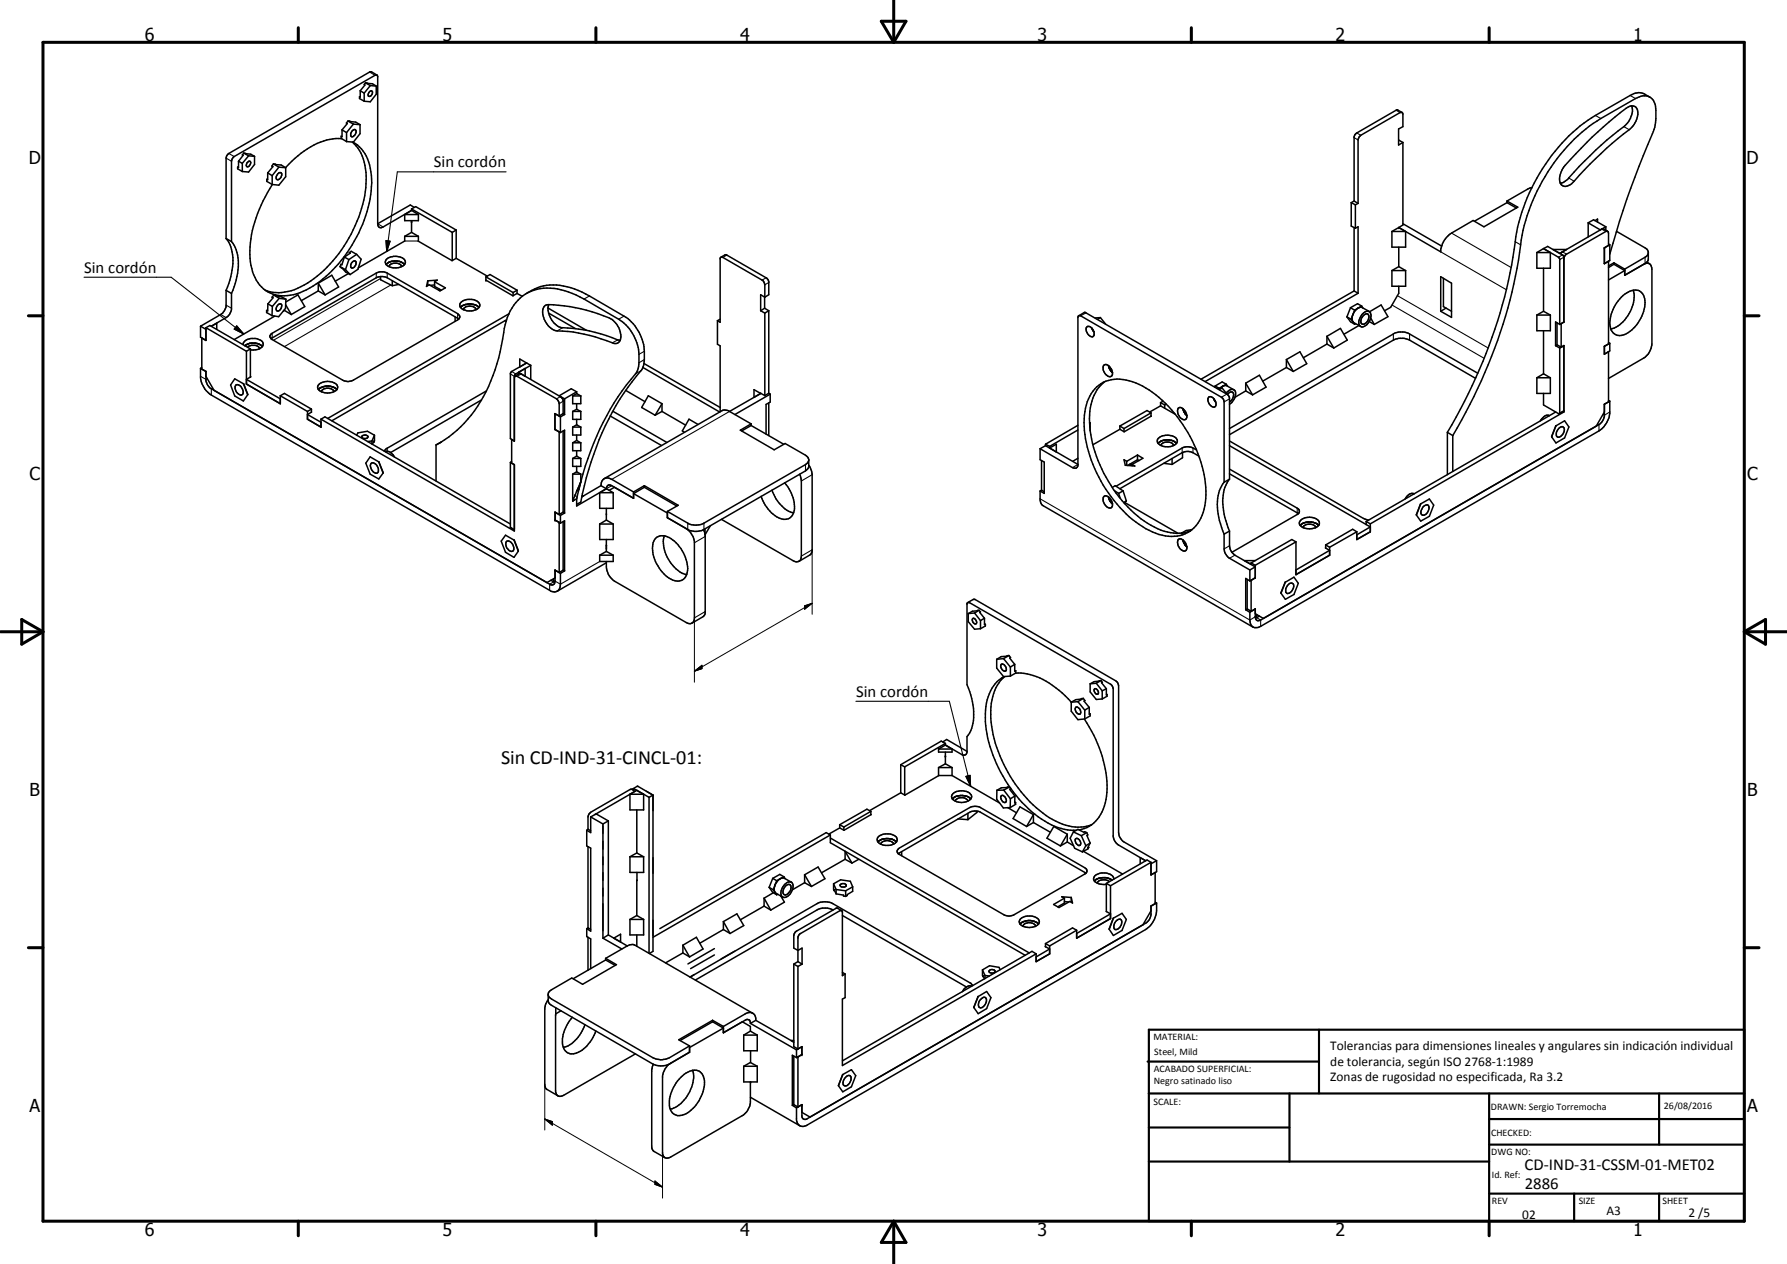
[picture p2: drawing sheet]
<svg xmlns="http://www.w3.org/2000/svg" width="420mm" height="297mm" viewBox="0 0 420 297" stroke-linecap="round" stroke-linejoin="round" font-family="sans-serif">
<g fill="none" stroke="#000" stroke-width=".35">
<path d="M85.9 19.5l-.3 .4 .2 .1-1.1 1.3M85.9 19.5l1.7 .2 .9 .5M85.9 19.5l1.2 .6M88.6 17.7l-1.2-.8h-.5l-33.2 19.3-.4 .4-.1 .6v18.8M56.1 37.9v1.5l-.2-.2v.5l1.1 .6M56.1 37.9l.9 .5M57 38.4v1.9M57.3 36l-.3 .4 .2 .1-1.1 1.4M57.3 36l1.7 .2 .8 .5M57.3 36l1.2 .6M58.1 38.3l.4-.4h.2a.79 .79 0 0 1 .1 .8 .79 .79 0 0 1-.8 .4zM58.5 36.6l1.3 .1"/>
<path d="M58.5 36.6l-1.5 1.8M59.8 36.7v2l-1.3 1.7-1.5-.1M64.3 38.5l-.4 .5 .3 .2-1.3 1.4M64.3 38.5l1.8 .3 1.1 .6M64.3 38.5l1.3 .8M65.6 39.3l1.6 .1M65.6 39.3l-1.6 2M67.2 39.4v2.1l-1.6 2-1.6-.2M80.3 32.6a15.3 15.3 0 0 0-11 4.7l-2.2 2.1M80.4 30.5v1.6l-.2-.1v.5l1.3 .8M80.4 30.5l1.1 .7M81.5 31.2v2.1"/>
<path d="M81.8 28.4l-.4 .5 .2 .1-1.2 1.5M81.8 28.4l1.8 .3 1.1 .6M81.8 28.4l1.3 .8M82.8 30.8l.5-.4 .3 .1a1.11 1.11 0 0 1-.9 1.6l-.2-.2v-.5zM82.8 33.4a10.4 10.4 0 0 1 3.3 8 30.6 30.6 0 0 1-7.1 19.1 22.5 22.5 0 0 1-11.3 8 8.7 8.7 0 0 1-5.4-.3M83 33.4a9.1 9.1 0 0 1 4.3 7.8 30.5 30.5 0 0 1-7.7 20.8 20.5 20.5 0 0 1-11.4 7.4 7.5 7.5 0 0 1-9-6.3 23 23 0 0 1 2.2-14.9l2.6-4.9M83.1 29.2l1.6 .1M83.1 29.2l-1.6 2M84.7 29.3v2.1l-1.6 2-1.6-.1M84.7 21.3v1.5l-.2-.1v.5l1.1 .6M84.7 21.3l.9 .6M85.6 21.9v1.9"/>
<path d="M86.9 21.6l.5-.2a.71 .71 0 0 1 0 .9 .71 .71 0 0 1-.8 .2zM87.1 20.1l1.4 .1M87.1 20.1l-1.5 1.8M88.5 20.2v1.9l-1.4 1.8-1.5-.1M328.8 32.9l1 .6M329.6 26.4l-1-.6-.4 .1-9.6 5.7-.2 .6v15M329.8 33.5l-1 .6v-3.8l1-.5v-3l-.2-.4-.4 .1-9.3 5.3-.3 .4-.3 .7v14.9M329.8 33.5v19.4l-.9 .6M373.1 33.5a60.7 60.7 0 0 1 10.2-8.6 1.39 1.39 0 0 1 1.8 1.6 5.3 5.3 0 0 1-2 4 97.7 97.7 0 0 0-13.6 12.7 1.81 1.81 0 0 1-2.4 .2 4 4 0 0 1 .9-4.5zM383.6 24.9a4.4 4.4 0 0 1-1.2 4.3 87.4 87.4 0 0 0-13.8 13 2.65 2.65 0 0 1-1.8 .9M387.9 22.9a3.5 3.5 0 0 0-4.6-.5l-8.2 4.7a42.1 42.1 0 0 0-17.3 22.8l-1 3.5a144.3 144.3 0 0 1-3.6 18.3 125 125 0 0 1-12.9 29.9M53.2 56a9.7 9.7 0 0 1 1.2 8.3l-1.2 3.9"/>
<path d="M53.2 56l1.2 .8M54.4 56.8a9.4 9.4 0 0 1 1.3 8.2l-.4 1.6-.9 2.4M62.9 40.6v1.6l-.2-.1v.5l1.3 .7M62.9 40.6l1.1 .7M64 41.3v2M65.3 40.9l.6-.3a.93 .93 0 0 1-.3 1.5 .51 .51 0 0 1-.7-.1 .51 .51 0 0 1 .2-.7zM83.9 59.8l-1.3-.7-.5 .3 .3 .1-1.4 .9M83.9 59.8l1 1.1-.8 2.4-1.8 1.2M83.9 59.8l-1.9 1.2M88.8 52.6v-34.7l-.3-.3-33.7 19.4-.4 .9v18.9M95.2 55.5v1.1l-11 6.3M95.2 50.4v1.5h3.2v-1.5"/>
<path d="M95.2 50.4h3.2M95.2 55.5h3.2M96.8 49.4l-7.1 4.1-.6-.1-.3-.8M96.8 49.1v.3M96.8 51.9v2.7M96.8 49.1l9.5 5.5M96.8 49.1l.9-.5 9.6 5.5M96.8 49.4l1.6 1M96.8 49.4l-1.6 1M96.8 54.6l1.6 .9M96.8 54.6l-1.6 .9M97.4 48.7l-.9-.5-7.7 4.4"/>
<path d="M98.3 56.6l8 4.7 1-.6M98.4 55.5v1.2M106.3 54.6v6.6M107.3 54.1v6.6M107.3 54.1l-1 .5M317.7 47.6v5.5l1 .5M317.7 47.6l1 .5M318.4 53.5v14.9M318.4 47.2l-.7 .4M318.4 47.2l.9 .6M318.7 53.6l.6-.3v15.6M318.7 48.1v5.5"/>
<path d="M319.3 47.8l-.6 .3M327.3 54.4h3.2v3.7h-3.2zM328.9 58.1v4.6M328.9 53.5l-1.6 .9M329.8 52.6l9.2 5.2M354.3 47.2l2.6 1.5-8 4.6-2.5-1.5-5.1 3a5.5 5.5 0 0 0-2.6 4.4l-9.8-5.7M354.3 47.2v.4M354.3 47.6l-7.6 4.4M354.3 47.6l2.3 1.3M360.2 44.1l-.9 .3-5 2.8M361.3 59.4h3.2v3.6h-3.2zM362.9 58.4l1-.5 3.5 2 .3 .4v15.4"/>
<path d="M362.9 58.4l3.5 2.1 .3 .4v15.3M362.9 58.4l-1.6 1M367.4 59.2l-.5 .4M373.4 52.4l2.8 1.6 1.4-.7M373.4 52.4l1.3-.8 2.9 1.7M373.4 52.4v3.3M375 51.9l.6-.4v.7M377.6 53.3v.8M377.9 54.4l.3 .4v2.9l-1 .6M377.9 54.4h-.3l-9.3 5.3-.3 .2-.3 .8M378 54.4l-1.3-.6-10 5.8-1.5-1h3.1M378.2 57.3l.3 .2"/>
<path d="M378.5 57.5v3.7l-1.3 .8v-3.7M378.5 57.5l-1.3 .8M378.5 59.7a234 234 0 0 1 10.6-29.8l.2-2v-2a2.91 2.91 0 0 0-1.4-3.1 2.91 2.91 0 0 0-3.4 .4l-8.1 4.7a42.9 42.9 0 0 0-18.7 28.5 116.9 116.9 0 0 1-16.1 46M380.1 54.4l7.2 4.2 .3 .6v1.8l-.2 .4-.6 .5M387.6 59.5l-.6 .8-5 2.9M47.1 76.7v2.5l1.3 .8M47.1 76.7l1.3 .7M47.4 79.5v7.2M47.5 79.4l-.1 .1M48.4 77v3l-1-.5M48.4 77l9.5 5.5M48.4 77l.9-.5 9.6 5.5"/>
<path d="M53.2 68.2l1.2 .8M53.2 68.2v3.8a2.86 2.86 0 0 1-1.3 1.9l-4.8 2.8M54.4 69v3.7a2.64 2.64 0 0 1-1.2 1.9l-3.5 2.1 1.3-.8v1.5M63 71.4l-.1 1.7-.2-.2v.5l1.3 .8M63 71.4l1 .6M63.8 78.4l24.7-14.2a2.61 2.61 0 0 1 2.5 0l16.6 9.5 .4 .5 .1 .3-.5 .7-24.5 14.1a2.51 2.51 0 0 1-2.6 0l-16.5-9.5-.6-.7zM64 72v2.2M64.4 69.3l1.8 .4 1 .6M64.4 69.3l-.4 .5 .2 .2-1.2 1.4M64.4 69.3l1.2 .8M64.6 74.3l-9.5 5.5M65.3 71.7a.48 .48 0 0 1 .5-.3 .48 .48 0 0 1 .4 .5 .95 .95 0 0 1-1.1 1.1l-.2-.5z"/>
<path d="M65.6 70.1l1.6 .2M65.6 70.1l-1.6 1.9M66.9 72.9l-.3 .3M66.9 72.8v.1M66.9 72.9l1.6 1M67.2 71.6l1.3 2.3M67.2 71l2.9-1.7 1.6 2.8-3.2 1.8M67.2 70.3l-.1 2.2-1.6 1.9-1.5-.2M74.8 68.4l-3.9 2.3M74.8 66.5l3.2-1.8 1.6 2.7-3.2 1.9M74.8 66.5l1.6 2.8M74.8 66.5v1.9"/>
<path d="M74.8 68.4l1.6 .9M80 62.7l1.3 1.2 1 .6M80 62.7l1.2 .7M81 60.4l-.6 1.8-.2-.1-.2 .6M81 60.4l1 .6M81.2 63.4l1.1 1.1M81.9 64.3l-3.1 1.8M82 61l-.8 2.4M82.8 61.7l.6-.4a.92 .92 0 0 1-.2 1.6h-.6a.9 .9 0 0 1 .2-1.2zM89.5 65v.7l2.7 1.4M90.8 62.1a3.3 3.3 0 0 1 4.3 0M90.8 61a3.2 3.2 0 0 1 4.4 .2 1.23 1.23 0 0 1-1.2 1.6 2.83 2.83 0 0 1-3.4-1z"/>
<path d="M91.5 62.7a1.74 1.74 0 0 1 2.9 0M92.2 66v1.1M93.8 66.8l-1.6 .3M100.6 66l-.3 1.3 .6-.4 2.6 1.5 1.2-.8-2.5-1.4M100.6 66l2.2-.2-.6 .4M100.6 66v1.1M102.2 66.2v1.1l1.6 .9M102.2 67l-1.1 .1M103.3 67.9l-.1 .3M107 74.5v1M107.3 60.7l7.3 4.2M107.9 75l-16.9-9.7a2.91 2.91 0 0 0-2.5 0l-24.8 14.3"/>
<path d="M108.3 72.3a3.2 3.2 0 0 1 4.3 0M108.4 71.1a3.1 3.1 0 0 1 4.4 .4 1.77 1.77 0 0 1-2 1.6 2.53 2.53 0 0 1-2.7-1.2v-.4zM109 72.8a1.76 1.76 0 0 1 3 0M114.2 65.1v.8M114.2 65.1l1-.6 6.4 3.7M114.2 65.1l6.4 3.6M114.2 65.8l6.4 3.7M118.7 75.4l.3 .1M119.1 75.1l-41.1 23.8M119.7 73.7l-42.7 24.6M120.6 68.7v.8M121.6 68.2v.8"/>
<path d="M121.6 68.2l-1 .5M121.6 69l1.2 .6M121.6 69l-1 .5M123.8 69a11.6 11.6 0 0 1 11.3-1.1l3.5 1.7 8.1 4.7a10.3 10.3 0 0 1 4.8 8.2l-.1 2.9M128 72l.4-.3a35.5 35.5 0 0 1 15.1 3.2 4.6 4.6 0 0 1 2.2 5.3l-.6 .5h-.5a43.4 43.4 0 0 0-14.2-3.1 4.6 4.6 0 0 1-2.6-5.4zM128.9 72.4l9 5.2M129 73.6l6.3 3.6M129.1 71.6a4.5 4.5 0 0 0 3.2 5.4 41.6 41.6 0 0 1 13.5 3M168.7 75.4v5.5l.6 .4v15.5M169.3 75l-.6 .4M169.5 60.5l1.3-.6 9.5 5.5 .2 .3 .3 .5v3.1l-1 .5-1-.5v3.7M178.8 73l1 .6"/>
<path d="M179.8 72.4l1 .6M179.8 72.4l-1 .6M179.8 72.4v-5.5l-.3-.9-9.8-5.6-.4 .3v15l-.6-.3M179.8 73.6v19.4M180.8 73l-1 .6M180.8 73v19.4l-1 .6M253.6 74.2l1.4-.8h.2l33.5 19.4 .4 .7v19.1M255.4 77a.89 .89 0 0 1 1.4 .2 1.45 1.45 0 0 1 .2 1.9 1.68 1.68 0 0 1-1.6-2.1zM256.7 77.1l.5 .8M258.7 74.6l-.7 .5M258.7 74.6l-1.2 .1M258.7 74.6l1.2 1.5"/>
<path d="M312 79l3.2-1.8 1.6 2.7-3.2 1.9M312 79l1.6 2.8M312 79v1.9M316.7 74.5l.8 1.1 1 .6M316.7 74.5l1 .5M317.5 72.3l-.8 2.2M317.5 72.3l1 .6M317.7 75l.8 1.2M318.4 68.4l.9 .5M318.4 68.4l-36 20.7M318.5 72.9l-.8 2.1M318.7 76.1l-.2 .1"/>
<path d="M319.3 68.9l-35.9 20.8M319.3 72.4a2.76 2.76 0 0 0-1.1 3.3l1.7 1M319.3 72.4l.9-.2 1.7 1M319.3 72.4l-.8 .5M319.5 76.5l-3.5 2M320.2 71.9l-1-.5-1.7 .9M320.2 71.9l.3 .5M320.2 71.9l-.9 .5M320.4 73.7a1.05 1.05 0 0 1 .9-.5 1.05 1.05 0 0 1 1 .6 2.68 2.68 0 0 1-2.1 3 1.39 1.39 0 0 1-.4-2.2zM320.6 74.1l.6-.4 .4 .1a1.45 1.45 0 0 1-.6 2.2l-.5 .2a1.11 1.11 0 0 1 0-1.9zM321.9 75.6l1.2 .6M322 73.3l2.7-1.6 1.6 2.7-3.2 1.8"/>
<path d="M322.3 74.7l.8 1.5M327.3 63.6v3.7h3.2v-3.7M327.3 63.6h3.2M328.9 67.3v1.6l-1.9 3.3-1.5 .8M328.9 62.7l1.6 .9M328.9 62.7l-1.6 .9M338.7 65l2.6 1.5v8.1l-2.6-1.4zM339.4 65.4v6.7l1.9 1.1M340 72.4l-1.3 .8M361.3 74v3.7h3.2v-3.7M361.3 74h3.2M362.9 63v10.2"/>
<path d="M362.9 77.7v10.1M362.9 73.2l1.6 .8M362.9 73.2l-1.6 .8M366.1 75.9v5.1M366.7 76.2l-1-.6v5.6M367 76.1h.1M367.1 76.1v5.5M367.7 75.7h.1M367.7 75.7l-.6 .4M367.7 75.7l-1 .5M378.2 61.4v19.4M379.5 61.8l2.5 1.4"/>
<path d="M379.5 61.8v.3M379.5 61.8l-1.3 .7M379.5 62.1l-1.3 .8M379.5 62.1l2.5 1.5-3.8 2.2M381.2 69.8a4 4 0 0 1 4.3-1.4 3.6 3.6 0 0 1 1.1 4.2 8.1 8.1 0 0 1-5.4 6.2 2.47 2.47 0 0 1-2.7-2.9 9.4 9.4 0 0 1 2.7-6.1zM382 63.2v1.5M384 68.2a8 8 0 0 1-2.8 7.8l-1.2 .9-1.3 .4M386.7 62a1.15 1.15 0 0 1 1.3 .1 1.15 1.15 0 0 1 .4 1.1v17.7l-.2 1a4.1 4.1 0 0 1-1.8 2.3l-8.2 4.7M386.7 62l-4.7 2.7M386.8 61.9l-4.8 2.8M387.2 61.6l.6 .4M47.1 86.6v2.2a5.6 5.6 0 0 0 2.6 4l79.5 45.9a1.54 1.54 0 0 0 1.8 .2 1.54 1.54 0 0 0 .8-1.6v-2.6"/>
<path d="M47.1 86.6l1.3 .7v2.1a2.64 2.64 0 0 0 1.3 2l79.5 45.9a.78 .78 0 0 0 .9 .1 .78 .78 0 0 0 .4-.8M47.4 86.4l-.3 .2M48.4 88.4l1.9 3.3M55.4 90.5a1.17 1.17 0 0 1 1.6 .9 1.06 1.06 0 0 1 0 1.3 1.48 1.48 0 0 1-1.7-1.9zM57.2 81a1.67 1.67 0 0 1 1.8-1.5h1.1a1.69 1.69 0 0 1 1.8 1.5l-.2 .4-.7 .6M57.2 90.2l-2-1.2-1 1.5 1 2.5 2 1.2 1-1.4M57.2 90.2l1 2.6M57.6 81.2a3.3 3.3 0 0 1 4.1 .2M57.9 82.5v7.8l8 4.6v-1.9M58.2 81.6a2.04 2.04 0 0 1 2.8 .2v.2M58.9 82l.1 6.6-1.1 .6 8 4.5M58.9 82l-1 .5"/>
<path d="M61 82l-1 .2h-1.1M65.9 93l1-.5 6.3 3.6M65.9 93l6.4 3.7M72.3 96.7v1.8l3.2 1.9v-1.9M73.2 96.1v.8l-.9 .5 3.2 1.8M73.2 96.1l-.9 .6M74.9 91.6a3.2 3.2 0 0 1 4.3 0M75.1 90.2a3.4 3.4 0 0 1 4.2 .4 1.21 1.21 0 0 1-1.2 1.6 3.3 3.3 0 0 1-3.3-.8l-.1-.6zM75.5 98.5l.9-.5 43.6 25.1M75.5 98.5l45.4 26.3v-15.6l-.6-.4v-5.5M75.6 92.1a1.69 1.69 0 0 1 2.9 0M113.2 94l-21.3 12.3"/>
<path d="M114.4 91.9l-23.6 13.6-.5 .5M120.9 88.8l.2-.4 .3-.1 9.4 5.4 .4 .4 .3 .8v2.8M121.1 88.4l1-.6h.3l9.5 5.5 .5 .8v3.1l-.9 .5M121.9 87.5l1.6-.9v1.8zM121.9 87.5v.4M122.2 84.4l1.6 .9-1.6 .9zM123.8 85.3l-3.5 2-.3 .5v15.3l.9 .5M123.8 85.3l1 .6M124.8 85.9l-3.6 2-.3 .5v15.3l-.6-.4M124.8 85.9v3.3M131.5 97.7l-1-.5v3.7M131.8 98l-1.3-.8v3.7"/>
<path d="M131.8 98v3.6M132.4 97.2l.3 .2M132.7 93.7v3.7M132.7 97.4l-.9 .6M134.7 96.7h1.9M134.7 96.7v1.9h1.9v-1.9M134.7 93v1.9h1.9v-1.9M134.7 93h1.9M135.6 92.1l-1.3-.7-2.8 1.6 1.2 .7M135.6 92.1l-2.9 1.6M135.6 92.1v.4M135.6 94.9v1.3"/>
<path d="M135.6 98.6v1.2M135.6 96.2l1 .5M135.6 96.2l-.9 .5M135.6 99.8l1 .6M135.6 99.8l-.9 .6M135.6 92.5l1 .5M135.6 92.5l-.9 .5M143.5 97.7l12 7M144.1 96.6l12.7 7.4M147.1 91.7l4.6 2.7M151.2 86.4l18 10.4M151.4 85.4l17.9 10.4"/>
<path d="M151.4 85.4l-.3 1.1a65.7 65.7 0 0 0-14.2 29.5l-.3 2-1 .5M155.6 96.7l5.6 3.2M155.6 94.9l-1.6 2.7M155.6 96.7l-1.6 .9M155.6 94.9v1.8M155.6 94.9l-3.2-1.9-1.5 2.8 3.1 1.8M164.1 99.7l-2.1-1.2-1.6 2.8 .5 .3M171.5 96.7l-.5-.3h-1l-27.9 16.1M171.5 96.7l5.1 2.9M176.6 99.6l-2.5 1.5 7.9 4.6 2.6-1.5 5.2 3.1 .3 .6v2l-.7 .8-23.9 13.7a4.1 4.1 0 0 1-3.8 0l-4.8-2.7M176.6 99.6v.4M176.6 100l7.7 4.4"/>
<path d="M176.6 100l-2.2 1.3M177.3 91.6l1.5 .9-1.5 .9zM178.8 92.5l1 .5M178.9 92.5l-7.4 4.2M180.8 92.5l.3 .1M180.8 94.7v7.7M181.1 92.6l-8.3 4.8M181.1 92.6v1.9l-1 .5v7M253.4 99.9l-7.6 4.5M256.2 99.3l.1 .1M256.3 99.4v1.7M256.3 99.4l-.1 .1"/>
<path d="M257.8 90.9a8.5 8.5 0 0 1 9.3-.9 28.3 28.3 0 0 1 13.7 14.6 22.8 22.8 0 0 1 2.1 15.8 7.5 7.5 0 0 1-8.9 5.5 21.6 21.6 0 0 1-12.1-8.3 31.3 31.3 0 0 1-7-18.3 11.1 11.1 0 0 1 2.9-8.4zM259.5 85.9l.2-.2a1.91 1.91 0 0 1 1.9 2.3l-.2 .3a1.21 1.21 0 0 1-1.7-.8l-.3-.8zM259.7 89.7a10.4 10.4 0 0 0-3.6 8.7 32 32 0 0 0 10.6 22.2 17.2 17.2 0 0 0 10 4.7h1.4l1.8-.6M260.6 85.9l.3 .8 .7 .8M270.6 97v.8M270.6 97l-.9-.5-6.4 3.6M270.6 97l-6.3 3.7M270.6 97.7l-6.3 3.8-1-.6M272.9 94.6l.9 .6M272.9 94.6v.8M272.9 95.4l-2.6 1.4M272.9 95.4l3.4 2"/>
<path d="M273.5 94.3l-.6 .3M273.8 95.2v.7M274.2 95l-.4 .2M277 95.9l.2-.1a1.63 1.63 0 0 1 1.8 1.5v.8l-.1 .4a1.54 1.54 0 0 1-2-1.4l-.1-.5zM278.1 96l.3 .8 .6 .9M284.2 93.3a1.18 1.18 0 0 1 1.5 .9 .94 .94 0 0 1-.1 1.4 1.62 1.62 0 0 1-1.4-2.3zM285.4 93.7l.4 .8M285.7 90.7l-.1 .3M285.7 90.7l.9 .5M287.3 91.2l-.6 .4M287.3 91.2l-1.2 .1M287.3 91.2l1.3 1.5a.76 .76 0 0 1 .7-.6 .76 .76 0 0 1 .8 .6l-.3 1-.7 .7"/>
<path d="M287.5 90.8l.9-.2 1.7 1M287.5 90.8l-.5 .4M287.5 90.8l-.8 .4M288.3 90.3l-1-.6-1.6 1M288.3 92.4a1.36 1.36 0 0 1 2.1-.5 2.84 2.84 0 0 1-1.3 3.1M288.3 90.3l.3 .4M288.3 90.3l-.8 .5M292.9 90v1.9M292.9 91.9l-2.5 1.4M292.9 90l3.2-1.8 1.6 2.8-3.2 1.8M292.9 90l1.6 2.8M292.9 91.9l1.6 .9"/>
<path d="M302.5 86.4l-5.6 3.2M302.5 84.5l3.1-1.8 1.6 2.8-3.1 1.8M302.5 84.5l1.6 2.8M302.5 84.5v1.9M302.5 86.4l1.6 .9M312 80.9l-5.6 3.2M312 80.9l1.6 .9M346.9 88.9l-15.5-9a4.1 4.1 0 0 0-3.8 0l-38.5 22.3M347.5 87.7l-16.1-9.2a3.8 3.8 0 0 0-3.8 0l-38.5 22.2M361.3 88.8v3.7h3.2v-3.7M361.3 88.8h3.2M362.9 92.5v2.7l3.7 2"/>
<path d="M362.9 87.8l1.6 1M362.9 87.8l-1.6 1M364.3 97.7a1.57 1.57 0 0 0-2 .9l-.1 .3M365.7 81.2l1 .6M365.8 96.8l-44.6 25.8M366.1 81l1 .6M366.1 81l-.4 .2M366.7 81.8v15.3l-.1 .1M367.1 81.6l.6-.4v15.6M367.5 96.7l.2 .1M367.7 81.2l-1 .6M367.7 96.8l-45.5 26.3"/>
<path d="M367.7 96.6l-1.1 .6M377.2 81.4v1.8M377.2 96.8l-1.9 3.3M378.2 82.7h.1M378.2 80.5l.3 .2M378.2 94.1l.3 .2M378.2 82.7v11.7M378.2 82.7l-1 .5M378.5 94.3v2.9a5.9 5.9 0 0 1-2.5 4.1l-79.6 45.9a1.56 1.56 0 0 1-1.8 .1 1.56 1.56 0 0 1-.7-1.6v-1.8M378.5 94.3l-1.3 .7v2.8l-.4 1.2-.8 .8-79.6 45.9a.79 .79 0 0 1-.9 .1 .79 .79 0 0 1-.4-.9M378.5 80.7v1.8l-1.3 .7M378.5 80.7l-1.3 .7"/>
<path d="M83.9 102.3l.2-.6 2.3-.4 1.6 1M85.1 102.5a.78 .78 0 0 1 1.4 .3 .88 .88 0 0 1-1.5-.2zM87.3 108.9a1.45 1.45 0 0 1 1.7 1.8 .65 .65 0 0 1-.6 .5 .65 .65 0 0 1-.7-.3l-.6-1.2zM87.4 103.6v.8M87.4 103.6l-1 .2M87.8 103.8l.1 .1M87.9 103.9v-.2l-.3 .7M88 102.3l-.1 1.6M88 102.3l-.6 1.3M89.1 108.5l-2.1-1.1-1 1.4 1 2.6 2.1 1.2 1-1.4M89.1 108.5l1 2.7M90.7 106.1a1.83 1.83 0 0 1 2 1.3"/>
<path d="M90.7 106.1l-.1 .1M102.5 104.6a30 30 0 0 0 13.9-17.7l.9-2.8 .9-4.4a15.6 15.6 0 0 1 3.6-9.2 10.3 10.3 0 0 1 11-2.2l2.7 1 1.8 1 8.1 4.7a10.5 10.5 0 0 1 4.8 8.3v2l-.3 1.6a5.2 5.2 0 0 1-1.5 2.3 62.6 62.6 0 0 0-11.8 24M102.5 104.6v8.4M103.8 103.8l-1.3 .8M120 108.7l.9 .5M120 108.7v15.3l.9 .6M120.3 103.3h.1M120.3 108.5l-.3 .2M130.5 100.9h.1M130.5 100.9l1 .6M130.5 100.9l1.3 .7M131.5 101.5v19.4"/>
<path d="M131.8 101.6l.9-.5v19.5M132.4 101.3v19.1l-.9 .5M134.7 100.4v1.8h1.9v-1.8M134.7 104.1v1.8h1.9v-1.8M134.7 107.7v1.9h1.9v-1.9M134.7 111.4v6.3M134.7 104.1h1.9M134.7 111.4h1.9M134.7 117.7h.1M134.7 107.7h1.9M134.7 100.4h1.9M135.6 102.2v1.3"/>
<path d="M135.6 105.9v1.3M135.6 109.6v1.3M135.6 110.9l1 .5M135.6 103.5l1 .6M135.6 103.5l-.9 .6M135.6 110.9l-.9 .5M135.6 117.2l-.9 .5M135.6 107.2l1 .5M135.6 107.2l-.9 .5M135.6 117v.1M135.7 116.5l-.1 .7M136.1 115.1l-.4 1.7"/>
<path d="M136.5 113.3l-.4 1.8M136.6 111.4v1.8M136.6 113.2l-1.9 4.5M136.6 113.2l-.5 1.9M141 115.8v3.7h3.2v-3.7M141 115.8h3.2M141.3 114.1l1.3 .8M141.3 114.1l-4.5 2.7 .4-.3h-.3M141.3 114.1a1.56 1.56 0 0 1 .7-1.6 1.56 1.56 0 0 1 1.8 .1l5.2 3M142.6 114.9l-7 4v-1.7M142.6 114.9l.2-.7 .6-.2 5.6 3.1v-1.5M142.6 119.5v2.7"/>
<path d="M142.6 114.9l1.6 .9M142.6 114.9l-1.6 .9M144.5 114.5l-1.3 .7M151.5 114.1l-2.5 1.5M151.5 114.1v.4M151.5 114.1l8 4.6-2.6 1.5M151.5 114.5l7.6 4.4M151.5 114.5l-2.5 1.5 7.9 4.6M181.5 115.2a8.6 8.6 0 0 0 4.3 5.1l.8 .2M184.5 113.5a7.7 7.7 0 0 1 2 7.2 2.48 2.48 0 0 1-3.9 .8 8.9 8.9 0 0 1-3.6-4.9M188 111.4l.4 1.6v17.7a1.17 1.17 0 0 1-.6 1.2 1.17 1.17 0 0 1-1.3-.1l-16.9-9.8M190.1 108.2l-.1 .4-.6 .6-23.9 13.7a4.1 4.1 0 0 1-3.8 0l-4.8-2.7"/>
<path d="M190.1 109.3l.7 1.3 .2 .9v18l-.4 .8-2.7 1.6M244.5 105.5l7.7 4.4a.76 .76 0 0 0 .8 .1 .76 .76 0 0 0 .4-.6v-34.8l.2-.4h.3l33.6 19.4 .3 .7v19M244.5 105.5v2.5l1 .6v7.4l-1-.6M244.5 115.4v2.1l.2 .6 .4 .6 49.5 28.7M244.9 115.2l-.4 .2M244.9 108.2v7M244.9 115.2l.6 .4M245.8 104.7l7.6 4.4M245.8 104.7l-1.3 .8M245.8 104.4v.3M245.8 104.4l1 .5M246.8 104.9v.4"/>
<path d="M246.8 105.3l1.6-.9v1.8zM253.4 101l-6.6 3.9M253.4 107.7l-1.2 .7M259.7 116.6a1.91 1.91 0 0 1 1.9 2.3 .92 .92 0 0 1-1 .5 .92 .92 0 0 1-.8-.7 1.62 1.62 0 0 1-.1-2.1zM260.6 116.8l.4 1 .6 .6M261.5 114.6l.7-.5 1.9 1.3M262 115.3l1 .7M263 116l.4 1.1M263.3 100.1l1 .6M263.3 100.1v.8M263.3 100.9l-6.3 3.6M264.1 115.4l.7 2.3"/>
<path d="M264.1 115.4l-1.1 .6M264.3 100.7v.7M264.5 118.1l12.5 7.2M264.8 117.7l-.6 .4M264.8 117.7l-.4 .5M264.9 108.4v.9M264.9 108.4l-.6-.4 .3 1.3 2.2 .2-.6-.4M265.5 109.1l.4 .2M265.7 109.1l.2 .2M266.2 109.1v.4M266.2 109.1l-.3 .2M267.5 106.9l1.2 .8-2.5 1.4"/>
<path d="M267.5 106.9v1.1M267.5 108l.3 .2M267.5 106.9l-2.6 1.5M267.5 108l-2.4 1.4M272.3 104.2a3.3 3.3 0 0 1 4.3 0M272.4 103a3.3 3.3 0 0 1 4.2 0 1.33 1.33 0 0 1-.1 1.4 1.33 1.33 0 0 1-1.3 .5 2.79 2.79 0 0 1-3.1-1.1v-.4zM273 104.7a1.78 1.78 0 0 1 3 0M273.6 108.9l2 .2M275.6 107.7v1.4M278 106.3v1.3l-2.4 1.5M281.3 105.7a3.1 3.1 0 0 0-3.4-.4l-15.5 9M281.9 107.2l-1.4-.8a2.85 2.85 0 0 0-2.6 0l-14.6 8.5"/>
<path d="M287.8 113.3a9.7 9.7 0 0 0-1.3 8.2l1.3 4M289.1 112.6a9.7 9.7 0 0 0-1.3 8.2l1.3 4M289.1 112.6l-1.3 .7M289.1 103.6l31.5 18.2 1.2 .4M289.1 104.7l33.1 19.1-3.2 1.9M289.1 110.2l15.9 9.2a.79 .79 0 0 1 .5 .8 .79 .79 0 0 1-.5 .7l-15.4 8.9M289.1 111.3l16.2 9.4M332.5 116.1a1.66 1.66 0 0 0-2.1 1.2M334 118.4l2.1-1.1 1 1.4-1 2.6-2.1 1.2-1-1.5M334 118.4l-1 2.6M334.5 119.2l.2-.2a.82 .82 0 0 1 1.1-.2 1.65 1.65 0 0 1-1.4 2.3 .82 .82 0 0 1-.2-1.2zM340.3 101.6v9.9"/>
<path d="M340.3 101.6l1.3 .8M341.6 102.4v8.4M365.8 100.1l2.1-1.2 1 1.4-1 2.6-2.1 1.2-1-1.4M365.8 100.1l-1 2.6M366.6 100.6l.7-.4 .3 .2a1.62 1.62 0 0 1-1.4 2.3l-.3-.4a1.82 1.82 0 0 1 .7-1.7zM119.1 127.3a1.16 1.16 0 0 1 1.5 .8 .99 .99 0 0 1-.1 1.4 1.66 1.66 0 0 1-1.4-2.2zM120.9 126.9l-2-1.1-1.1 1.4 1.1 2.6 2 1.2 1-1.5M120.9 126.9l1 2.6M129.5 136.4l.7 .3M130.2 136v.7M130.5 120.4v1.8l1.3 .7M130.5 134v2.6"/>
<path d="M130.5 120.4l1.3 .7M130.5 134l1.3 .7M130.5 120.4l1 .5M130.5 134l1 .5M130.5 135.8l-1.9 1.1M130.5 136.6l-.3 .1M131.5 122.8v11.7M131.8 122.9l.9-.5v11.8M131.8 121.1v1.8M132.4 120.4l.3 .2M132.4 134l.3 .2M132.4 122.6v11.4"/>
<path d="M132.4 134l-.9 .5M132.7 120.6l-.9 .5M132.7 134.2l-.9 .5M141 123.1v3.7h3.2v-3.7M141 123.1h3.2M141 130.5v1.5h3.2v-1.5M141 130.5h3.2M142.6 126.8v2.8M142.6 132.2l-11.6 6.7M142.6 122.2l1.6 .9M142.6 122.2l-1.6 .9M142.6 129.6l1.6 .9"/>
<path d="M142.6 129.6l-1.6 .9M154.1 126.5a2.78 2.78 0 0 1 4 .4 8.7 8.7 0 0 1 3.5 7.6 2.36 2.36 0 0 1-3.8 1.6 8.5 8.5 0 0 1-4.2-8.6zM156.2 125.9a8.4 8.4 0 0 0 4.9 9.1h.3M156.9 121.7l4.5 2.5a4.4 4.4 0 0 1 1.9 3v18.3a1.16 1.16 0 0 1-.7 1 1.16 1.16 0 0 1-1.2-.2l-16.9-9.7a4.6 4.6 0 0 1-1.9-4.6M156.9 120.2v1.5M165.4 124.5l.4 1.3v18.2l-.4 .8-2.7 1.6M167 123.5l-1.2 2.2v-1.5M277 126.8l.2-.1a1.63 1.63 0 0 1 1.8 1.5v.7l-.1 .4a1.54 1.54 0 0 1-2-1.3l-.1-.6zM278.1 126.9l.3 .8 .6 .8M280.3 124.5l-1.4 .2-1.1 .6 .7-.1M287.8 125.5v3.5a2.86 2.86 0 0 0 1.3 2.2l4.8 2.7M289.1 124.8l-1.3 .7"/>
<path d="M289.1 124.8v3.5a2.86 2.86 0 0 0 1.3 2.2l4.7 2.7-1.2 .7M293.2 136.1v7l1 .5M293.9 133.9v2.6M293.9 136.5l-1-.6v7.4M294.2 132.3l.9 .5M295.1 135.8h.1M295.1 132.8v3M295.1 135.8l-1.2 .7M295.1 131.7h-2.5l1.6 .9v-.3M295.1 135.8l-.9 .6v7.2M302.2 136.8l-1 2.6M302.2 136.8h.1"/>
<path d="M302.2 136.8l2-1.2 1.1 1.5-1.1 2.6-2 1.1-1-1.4M302.7 137.6l.4-.4a.71 .71 0 0 1 1 0 .71 .71 0 0 1 0 1 1.52 1.52 0 0 1-1.5 1.2 1.4 1.4 0 0 1 .1-1.8zM304.7 127.3v7.7l7.9-4.5v-1.9M304.7 127.3l-9.6 5.5M304.7 127.3l-1-.5-9.5 5.5M305.7 123.5a3.2 3.2 0 0 1 4.3 0M305.8 122.3a3 3 0 0 1 4.4 .4 1.64 1.64 0 0 1-1.9 1.5 2.55 2.55 0 0 1-2.8-1.1v-.4zM306.4 124a1.78 1.78 0 0 1 3 0M311.7 128.1l.9 .5M311.7 128.1v.7M311.7 128.8l.9 .5-7.9 4.6M319 125l-1-.6-6.3 3.7"/>
<path d="M319 125l-6.4 3.6M321.2 122.6l1 .5M321.2 122.6v.7M322.2 123.1v1.9l-3.2 1.8v-1.8M227.5 141.6l1.3-.7h.5l33.1 19.1 .4 .4 .2 .7v34.6a2.86 2.86 0 0 0 1.3 2.2l7.6 4.4M227.7 144.2v1.9l1.4 1.8 1.4-.2M228.7 145.4a.8 .8 0 0 1 .8 .3 .8 .8 0 0 1 .1 .9 .83 .83 0 0 1-.9-1.2zM229.1 144.1l1.4 1.7M229.1 144.1l-1.4 .1M230.2 143.4l-1.6 .2-.9 .6M230.2 143.4l.3 .4-.1 .1 1.1 1.4M230.2 143.4l-1.1 .7"/>
<path d="M230.5 145.8v1.9M231.5 145.3v1.5l.2-.1v.4l-1.2 .6M231.5 145.3l-1 .5M234.3 154.9v2.1l1.7 2 1.6-.1M235.4 156.1a1.04 1.04 0 0 1 1 .5 1.04 1.04 0 0 1 0 1.1 1.13 1.13 0 0 1-1-1.6zM236 154.8l1.6 2M236 154.8l-1.7 .1M236 159a9.7 9.7 0 0 0-4.3 8.8 30.9 30.9 0 0 0 9.4 21.5 17.8 17.8 0 0 0 10.6 5.8h1.4M236.3 159a10.3 10.3 0 0 0-3.4 8 31.4 31.4 0 0 0 8.6 20.7 18.7 18.7 0 0 0 11.3 6.7l2-.1 1.9-.5M237.2 154.1l-1.2 .7M237.2 154.1l-1.8 .2-1.1 .6M237.2 154.1l.4 .4-.2 .1 1.2 1.5"/>
<path d="M237.6 156.8v2.1M238.6 156.1v1.6l.2-.1v.6l-1.2 .7M238.6 156.1l-1 .7M238.7 158.2a14.6 14.6 0 0 1 10.3 4l2.9 2.8M258.9 159.9l-1.7 .3-.9 .5M258.9 159.9l.3 .5h-.2l1.1 1.4M258.9 159.9l-1.1 .7M292.9 143.3l1 .6M293.3 143.1l-.4 .2M294.2 143.6l.9-.5v1.8M295.1 143.1l-1.2 .8M295.1 144.2l1.9 1.1"/>
<path d="M295.1 144.9l.4 .3M295.5 144.4v.8M296.1 144.8l-.6 .4M211.8 179.7v6.6M211.8 179.7l.9 .5M220.7 176v.7h3.1v-.7M220.7 176h3.1M221.6 174.4l1-.6 4.8 2.8M222.3 174.7l-9.6 5.5M222.3 175.1l3.8 2.2a.77 .77 0 0 0 1.3-.5v-3.7a8.8 8.8 0 0 0 1.5-6.7l-.7-3.1-.8-2.4v-19l.3-.3 33.5 19.3 .5 .9v34.8a2.84 2.84 0 0 0 1.3 2l6.4 3.7-1.3-.8v1.5M222.3 174.7v.4M222.3 176.7v2.8"/>
<path d="M222.3 174.7l-1-.5-9.5 5.5M222.3 179.5l1.5 .9M222.3 179.5l-1.6 .9M222.3 175.1l1.5 .9M222.3 175.1l-1.6 .9M251.9 165v2.1l1.5 2 1.6-.1M252.9 166.2a.98 .98 0 0 1 1 .5 .98 .98 0 0 1-.1 1.2 1.15 1.15 0 0 1-.9-1.7zM253.4 164.9l1.6 2M253.4 164.9l-1.5 .1M254.7 164.1l-1.8 .3-1 .6M254.7 164.1l.4 .5-.2 .2 1.2 1.4M254.7 164.1l-1.3 .8"/>
<path d="M255 169a27.4 27.4 0 0 1 5 18.9 8 8 0 0 1-6.3 7.1M255 166.9v2.1M256.1 166.2v1.7l.2-.2v.5l-1.3 .8M256.1 166.2l-1.1 .7M256.3 160.7v1.9l1.5 1.8 1.4-.1M257.4 161.8a.86 .86 0 0 1 .7 1.4 .83 .83 0 0 1-.7-1.4zM257.8 160.6l1.4 1.7M257.8 160.6l-1.5 .1M259.2 162.3v2M260.1 161.8v1.5l.2-.1v.4l-1.1 .7M260.1 161.8l-.9 .5M138 195.1v3.7l.9 .5v19.5l-.9-.6"/>
<path d="M138.2 199v19.1l.7 .3M138.3 194.9l-.3 .2M138.9 192v3.7l-.9-.6M138.9 192l1.3-.7 2.8 1.6M138.9 192l2.9 1.6M141.8 193.6v26.9M143 192.9l-1.2 .7M143 192.9v26.8M148.1 186.6h3.2v3.7h-3.2zM148.9 185.3l1-.5 3.6 2.1M148.9 185.3l-.1 .3M148.9 185.3l3.7 2.1"/>
<path d="M149.3 186l-.8-.5h-.4l-9.2 5.4-.4 .4-.3 .7v2.9l.7 .3M149.7 190.3v10.1M151.3 186.6l-1.6-.9-9.8 5.7M152 185.9l1.5 1M152.6 187.4v36.6M153.5 186.9v36.7l-.8 .5M153.5 186.9l-.9 .5M195.2 196.2l-.9-.5-39.2 22.5M195.2 196.2v1.8l45.8 26.5M195.2 196.2l-41.7 24.1M195.2 196.9l46.8 27M197.4 193.8v.8"/>
<path d="M197.4 193.8l1 .6M197.4 194.6l-2.5 1.4M198.4 194.4v.7M204.8 190.7l-1-.5-6.4 3.6M204.8 190.7v.8l-6.4 3.6-1-.5M204.8 190.7l-6.4 3.7M206.4 197.9a3.3 3.3 0 0 1 4.4 0M206.5 196.7a3.2 3.2 0 0 1 4.4 .2 1.23 1.23 0 0 1-1.2 1.6 3.2 3.2 0 0 1-3.4-.8l-.1-.4zM207.1 198.4a1.78 1.78 0 0 1 3 0M211.2 199.5l16.8-9.7a2.85 2.85 0 0 1 2.5 0l24.5 14.1a.79 .79 0 0 1 .6 .8 .79 .79 0 0 1-.6 .7l-16.7 9.7-1.2 .2-.9-.2-25-14.4-.3-.5zM211.8 186.3l-7.3 4.2M212.7 180.2v6.7"/>
<path d="M220.7 180.4h3.1M220.7 180.4v1.8h3.1M220.8 182.2l-8 4.7-1-.6M223.8 182.2l11.2 6.5M223.8 180.4v1.8M223.9 187.7a3.3 3.3 0 0 1 4.3 0M224 186.6a3 3 0 0 1 4.4 .4 1.69 1.69 0 0 1-1.9 1.6 2.37 2.37 0 0 1-2.8-1.4zM224.6 188.3a1.74 1.74 0 0 1 3 0M225.2 192.4l2.4 .2M227.6 191.1v1.5M229.7 190.6v.3l-2.1 1.7M234.4 185.7l-.1 2.1 1.6 2.1 1.6-.1"/>
<path d="M235.4 187a.96 .96 0 0 1 1 .5 .96 .96 0 0 1-.1 1.1 1.15 1.15 0 0 1-.9-1.6zM236 185.7l1.6 2M236 185.7h-1.6M236.9 189.8l2.1 1.2M237.3 185l-1.9 .1-1 .6M237.3 185l.3 .4-.2 .1 1.2 1.6M237.3 185l-1.3 .7M237.6 187.7l-.1 2.1M238.6 187.1v1.6l.2-.1v.4l-1.3 .8M238.6 187.1l-1 .6M243 193.3l4 2.3M243 191.4l-1.6 2.8"/>
<path d="M243 193.3l-1.6 .9M243 191.4v1.9M243 191.4l-3.2-1.8-1.6 2.8 3.2 1.8M250.9 196l-3.1-1.8-1.6 2.8 3.1 1.8M250.9 197.9l1.5 .9M250.9 196l-1.6 2.8M250.9 197.9l-1.6 .9M250.9 196v1.9M252.4 195.5l1-.6 1.4 .7 .2-.1 .5 .2M252.4 195.5l-.8 1.5 1.1 2.3 1.8 .9M252.4 195.5l1.8 .9M252.9 197.1h.1a1.05 1.05 0 0 1 .9 1.5 1.07 1.07 0 0 1-1-1.5z"/>
<path d="M254.2 196.4l1.1 2.4M255.3 198.8l-.8 1.4M255.5 195.7l.3 .5-.2 .1 .7 1.8M255.5 195.7l-1.3 .7M256 199.1l-.2 .1M256 199.1l-.2 .4-1.3 .7M256.3 198.1l-.6 1.2 .3-.2M256.3 198.1l-1 .7M138 218.2v1.9l.9 .5v7M138.3 218.1l-.3 .1M143 219.7l-1.2 .8M143 219.7l4.5 2.6"/>
<path d="M148.1 201.3v3.7h3.2v-3.7M148.1 201.3h3.2M148.1 216.1v3.6h3.2v-3.6M148.1 216.1h3.2M149.7 206.9v8.2M149.7 219.7v2.7M149.7 200.4l1.6 .9M149.7 200.4l-1.6 .9M149.7 215.1l1.6 1M149.7 215.1l-1.6 1M149.8 206.8l-.1 .1M149.8 205l-.1 1.9"/>
<path d="M170.1 216.6v1.8M170.1 218.4l-5.6 3.3M170.1 216.6l3.2-1.8 1.6 2.7-3.2 1.9M170.1 216.6l1.6 2.8M170.1 218.4l1.6 1M179.7 212.9l-5.6 3.3M179.7 211.1l1.5 2.8M179.7 211.1v1.8M179.7 212.9l1.5 1M180.8 208.5l.9 1.2 .9 .6M180.8 208.5l1 .6M181.7 206.4l-.9 2.1"/>
<path d="M181.7 206.4l.9 .6M181.8 209.1l.4 .6M181.8 209.8l-2.1 1.3M182.2 208l-.2 .8 .2 .9M182.2 209.7l1.9 1.1M182.2 209.7l.4 .6M182.2 208l-.4 1.1M182.6 207l-.4 1M182.9 210.1l-.3 .2M183.6 210.6h.1M183.6 210.6l.8 1.4-3.2 1.9M184.3 206l-1-.5-1.6 .9"/>
<path d="M184.3 206l-1.7 1M184.3 206l.3 .5M184.5 207.8a1.05 1.05 0 0 1 1.4-.5 1.05 1.05 0 0 1 .5 1.4 2.41 2.41 0 0 1-2.3 2.2 1.55 1.55 0 0 1-.2-2.2zM184.7 208.2a.66 .66 0 0 1 .8-.4 .66 .66 0 0 1 .5 .7 2.03 2.03 0 0 1-1.4 1.8l-.3-.1a1.59 1.59 0 0 1 .4-2zM186 207.3l-1.5-.9a2.05 2.05 0 0 0-2.3 1.6M189.2 207.4l-2.9 1.7M189.2 205.6l3.2-1.8 1.6 2.7-3.2 1.8M189.2 205.6l1.6 2.7M189.2 205.6v1.8M189.2 207.4l1.6 .9M195.9 213.9l-1.4-.5h-1.1l-1 .3-28.9 16.6M196 207.7l.1 1.6"/>
<path d="M196 207.7l1.6-.9 2.3 .3 .6 1.3M196 207.7l.6 1.3M196.1 209.3v-.2l.5 1M196.2 209.2l-.1 .1M196.6 210.1l1.7 .3v.2l.5 .1M196.6 209v1.1M196.6 209l2.2 .3M197.5 207.9a.92 .92 0 0 1 1.5 .1l-.2 .4h-.8l-.4-.2zM197.9 214l-1.3-.6-9.6 5.6-.4 .8v3l1 .6 1-.6v3.8M198.1 215.1l29.1 16.8M198.7 201.9v-1.8l1.6 2.7M198.7 201.9l-5.5 3.2"/>
<path d="M198.7 201.9l1.6 .9M198.8 209.3v1.4M200.5 208.4v1.1l-1.3 .7v.2l-.4 .3M200.5 208.4l-1.7 .9M201.9 201.9l-1.6 .9M211.2 200.6l16.8-9.7a2.85 2.85 0 0 1 2.5 0l24.8 14.3M212 200.2v.9M239.8 217.2a3.2 3.2 0 0 1 4.4 0M239.9 216a3.2 3.2 0 0 1 4.4 .2 1.12 1.12 0 0 1-.9 1.5 3 3 0 0 1-3.7-.9zM240.5 217.7a1.73 1.73 0 0 1 3 0M250.3 211.1v1.1l-1.6 .9M250.3 211.9l1 .1"/>
<path d="M251.9 210.9l.3 1.3-.7-.4-2.5 1.5-1.3-.7 2.6-1.5M251.9 210.9l-2.3-.2 .7 .4M251.9 210.9v1.1M253.1 218.6l-.9-.5-6.4 3.6M253.1 218.6l-6.3 3.7M254.8 200.1l9.1 5.3M257.3 207.1l.7 .5M258 207.6l.6 .2h1.5M260.1 207.6v6.6l1 .6-8 4.6M260.1 207.6l1 .6M260.8 207.2a2.04 2.04 0 0 0-2.7 .2l-.1 .2M261.1 208.2v7.7l-8 4.6v-1.9"/>
<path d="M261.4 206.8a3.4 3.4 0 0 0-4.1 .3M261.8 215.8l2-1.2 1 1.5-1 2.6-2 1.1-1-1.4M261.8 215.8l-1 2.6M261.9 206.6l-.2-.6a3.2 3.2 0 0 0-3.5-.6 1.13 1.13 0 0 0-.9 1.7M262.5 216.3a.65 .65 0 0 1 .8-.3 .65 .65 0 0 1 .5 .7 1.67 1.67 0 0 1-1.6 1.7 1.41 1.41 0 0 1 .3-2.1zM270.6 202.6v3l1-.5M270.6 202.6l-.9-.5-9.6 5.5M270.6 214l-1.9 3.3-78.3 45.2-1.9-1.1M270.6 202.6l-9.5 5.6M271.6 205v.1M271.6 205.1v7.2l-1 .6v2.1l-.4 1.2-.6 .6-79.8 46.1a.77 .77 0 0 1-1.3-.5v-2.8M271.6 212l.3 .2"/>
<path d="M271.9 202.3v2.6l-1.3 .7M271.9 212.2v1.8a5.9 5.9 0 0 1-2.5 4.4l-79.6 46a1.54 1.54 0 0 1-1.6 .2 1.54 1.54 0 0 1-.9-1.4v-2.9M271.9 202.3l-1.3 .7M271.9 212.2l-1.3 .7M128.9 233.8l.3 .6 .5 .4 23.8 13.8a4.2 4.2 0 0 0 3.9 0l4.7-2.8M128.9 234.9l-.6 1-.2 1v18.2l.4 .8 2.7 1.6M130.7 238.3l-.1 18.3a1.15 1.15 0 0 0 .7 1 1.15 1.15 0 0 0 1.2-.2l16.9-9.8M130.7 236.8v1.5M131.9 237.5l-1.2 .8M134.6 239.1a7.8 7.8 0 0 0-2.1 7.2 2.33 2.33 0 0 0 3.5 1 8.3 8.3 0 0 0 4.1-5M138.2 220.3v7.7M141.8 220.5l4.4 2.5"/>
<path d="M142.4 225.2l2.5 1.5-7.9 4.6-2.6-1.5-4.7 2.8-.8 .7a3 3 0 0 0 .3 2.6l24.3 14.2a4.6 4.6 0 0 0 3.9 0M142.4 225.2v.4M142.4 225.6l2.2 1.3M142.4 225.6l-7.6 4.4M144.3 220.5l1.6-1v1.9zM147.5 222.3l-5.1 2.9M147.5 222.3l1.1-.3 .7 .1 27.7 16M160.6 223.9l-4.1 2.4M160.6 222.1l3.1-1.8 1.6 2.7-3.2 1.9M160.6 222.1l1.5 2.8M160.6 222.1v1.8M160.6 223.9l1.5 1"/>
<path d="M163.2 229l-.9 .6 29.8-17.2a4.1 4.1 0 0 1 3.8 0l32.3 18.7 .5 .5M167.5 239.8l2.6 1.4M167.5 239.8v.3M167.5 239.8l-7.9 4.5 2.5 1.5M168 224.4l-5.6 3.2M168 222.9l-6.3 3.6M172.8 223.5l-3.2 1.8M177.7 239.8l-1.3 .7M177.7 239.8a1.54 1.54 0 0 0-.7-1.7 1.54 1.54 0 0 0-1.8 .2l-5.1 2.9M177.7 239.8l8.9 5.1-.6-.4h.6M186.6 226.6l1 .5M186.6 226.6v19.4l1 .5"/>
<path d="M187.6 226l1 .6M187.6 226l-1 .6M187.6 226v-5.7l.3-.7 9.5-5.6h.5l.2 .2v15.1l.6-.4M187.6 227.1v19.4M188.6 226.6l-1 .5M198.1 228.5l.6 .4M228.4 231.8a1.72 1.72 0 0 0-2.1 1.2M230 234.2l-1 2.6M230 234.2l2-1.2 1 1.4-1 2.6-2 1.2-1-1.4M230.3 235.1l.8-.7h.5a1.5 1.5 0 0 1-.5 2.2l-.6 .3-.4-.3-.1-.5zM231 227.9l.1 1.6M231 227.9l.6 1.3"/>
<path d="M231.1 229.5v-.2l.4 .7M231.2 229.4l-.1 .1M231.6 229.2v.8M231.6 229.2l1 .2M232.5 228.2a.82 .82 0 0 1 1.5 .1 .83 .83 0 0 1-1.5-.1zM235.2 227.9l-.3-.6-2.2-.4-1.7 1M243.6 224.2l-1-.6-44.5 25.7M243.6 224.2l-45.5 26.2v-15.6l.6-.4v-5.5M245.8 221.7v.8M245.8 221.7l1 .6M245.8 222.4l1 .6-3.2 1.9M246.8 222.3v1.9l-3.2 1.8v-1.8"/>
<path d="M137.5 240.8a8.3 8.3 0 0 1-4.7 5.2l-.4 .1M153.6 250.1l-.4 1.3v18.2l.4 .9 2.7 1.5M157.4 250a4.3 4.3 0 0 0-1.6 2.9v18.2a1.15 1.15 0 0 0 .7 1 1.15 1.15 0 0 0 1.2-.2l16.8-9.7a4.3 4.3 0 0 0 1.9-3l.1-4.9M160.1 253.2a3.7 3.7 0 0 1 4.5-1.3 3.7 3.7 0 0 1 1 3.5 8.5 8.5 0 0 1-5.1 6.6 2.33 2.33 0 0 1-3.1-2.3 8.9 8.9 0 0 1 2.7-6.5zM162.1 247.3l-4.7 2.8M162.1 245.8v1.5M162.1 247.3l-4.7 2.7M162.8 251.5a7.6 7.6 0 0 1-1.6 6.6l-1.1 1.2-.9 .7-1.6 .6M167.5 240.1l2.6 1.5-8 4.6M167.5 240.1l-7.6 4.4M170.1 241.2v1.5M174.9 250.6h3.1"/>
<path d="M174.9 250.6v3.7h3.1v-3.7M174.9 243.2v3.7h3.1v-3.7M174.9 243.2h3.1M176.4 240.5l-.1-.7-.7-.2-5.5 3.1M176.4 242.3v-1.1l-1.9-1.1-4.4 2.6M176.4 240.5l10.9 6.2M176.4 254.4l.1 .1M176.4 257.9l11.6 6.6M176.4 249.7l1.6 .9M176.4 249.7l-1.5 .9M176.4 242.3l1.6 .9M176.4 242.3l-1.5 .9"/>
<path d="M176.5 246.9v2.8M186.3 259.8l1 .5M186.6 259.6l-.3 .2M186.6 248.2v11.4M186.6 259.6l1 .5M187.3 248.5l-1-.5v11.8M187.3 246.7v1.8M187.6 248.4h.1M187.6 246.5l.9-.5v1.8M187.6 248.4v11.7M188.5 246l-1.2 .7M188.5 259.6l-1.2 .7"/>
<path d="M188.5 247.8l-1.2 .7M188.5 247.8l-.9 .6M188.5 259.6l-.9 .5M197.2 255l-.1 .1M198.2 252.5l-.1 .1M198.2 252.5l2-1.1 1 1.4-1 2.6-2 1.2-1.1-1.5M198.2 252.5l-1.1 2.6M198.7 253.3l.4-.4 .7-.1a1.55 1.55 0 0 1-1.3 2.3 1.21 1.21 0 0 1 .2-1.8z"/>
</g>
<g fill="none" stroke="#000" stroke-width=".25">
<path d="M86.9 16.9l1.3 .8M53.2 37.2l1.2 .7M53.8 36.1l1.3 .7M318.4 32.3l.9 .6M319 31.2l.9 .6M328.2 25.9l1 .6M375.1 27.1l1.3 .8M381.8 29.8l1.3 .7M383.3 22.4l1.2 .8M88.8 52.6l1.3 .7M90.8 56.6l.9 .1-.8 2.4zM95.2 56.6h3.1"/>
<path d="M119 40.4h-25.6l-2.5 18.7M170.9 59.9l-.9 .6M338.7 59.2l15.4 8.9M341.3 54.8l14 8.1M356.3 56.8l1.2 .7M367.4 59.2l.9 .5M367.4 59.9l-1 .6M368.8 41.8l1.3 .8M376.6 53.8l1 .6M19.8 65.2h20.4l17.1 13.3M51.9 73.9l1.3 .7M53.2 71.7l1.2 .7"/>
<path d="M55.7 76.6l1.6 1.9-2.2-1.2zM64 78.3v1.1M88.5 64.2v1.1M89.5 65.4l-25.2 14.6M91 64.2v1.1M91.9 67l-25 14.4M107.6 73.7v1.1M132.3 77l-1.3 .8M138.6 69.6l-1.3 .7M145.2 79.9l-1.2 .7M146.7 74.3l-1.3 .7M180.1 65.3l-.9 .5"/>
<path d="M180.8 66.4l-1 .5M255.3 73.5l-1.2 .7M327.3 71.7l21.6 12.5M327.6 78.5v1.4M328.5 69.5l21.4 12.3M331.4 78.5v1.4M367.7 60.5l-1 .5M386.8 60.5v1.4M47.1 88.4l1.3 .8 .3-.3M50 91.2l-.3 .2v1.4M120 87.9l.9 .5M120.3 87.3l1 .6"/>
<path d="M122.5 87.9l-.9 .5M131.8 93.2l-1 .5M132.4 94.3l-.9 .6M150.7 87.1l-1.3 .7M151.5 82.5l-1.3 .8M151.5 84.5l-1.3 .8M171.5 96.7l-27.7 15.9M288.4 92.6l-1.2 .7M289.1 93.7l-1.3 .7M367.7 96.5l-1 .5M375.6 99.6l.4 .2v1.5M378.5 96.8l-1.3 .8-.3-.2"/>
<path d="M91 105.3v.7M143.8 114.1l-1.2 .8M189.4 109.2v1.5M191 111.5l-2.6 1.5M244.5 117.2l49.4 28.5 1.2-.8 1.3 .8v1.5M253.4 109.1l-1.2 .8M277.9 105.3v1.1M280.5 105.3v1.1M305 119.4v1.1M120 123.9l.9 .5M141 132l-9.2 5.3-1.3-.7-1.3 .7v1.4M161.7 122.9v1.5"/>
<path d="M165.5 122.9v1.5M165.8 126.1l-2.5 1.5M191 129.2l-2.6 1.5M289.1 128.3l-1.3 .7M290.4 130.5l-1.3 .7M165.8 143.7l-2.5 1.5M201.2 164.8h22l5 19.9M227.1 182.5l1-.3 .1 2.5z"/>
</g>
<g fill="#000">
<circle cx="96.8" cy="52.1" r=".18"/>
<circle cx="328.9" cy="53.5" r=".18"/>
<circle cx="377.2" cy="58.3" r=".18"/>
<circle cx="114.2" cy="65.8" r=".18"/>
<circle cx="130.5" cy="134" r=".18"/>
<circle cx="130.5" cy="122.2" r=".18"/>
<circle cx="131.5" cy="122.8" r=".18"/>
<circle cx="142.6" cy="128.1" r=".18"/>
<circle cx="142.6" cy="120.8" r=".18"/>
<circle cx="142.6" cy="128.8" r=".18"/>
<circle cx="277.8" cy="125.3" r=".18"/>
<circle cx="222.3" cy="177.7" r=".18"/>
<circle cx="188.5" cy="259.6" r=".18"/>
<circle cx="188.5" cy="247.8" r=".18"/>
</g>
<g fill="none" stroke="#000" stroke-width=".71">
<path d="M10.1 9.9h400v277.1h-400zM70.1 6.5v3.4M140.1 6.5v3.4M207.2 5h5.8l-2.9 4.9zM210.1 0v9.9M280.1 6.5v3.4M350.1 6.5v3.4M6.7 74.2h3.4M410.1 74.2h3.5M.1 148.5h10M5.1 145.6l5 2.9-5 2.9zM410.1 148.5h10"/>
<path d="M410.1 148.5l5-2.9v5.8zM6.7 222.7h3.4M410.1 222.7h3.5M70.1 287v3.4M140.1 287v3.4M210.1 287v10M210.1 287l2.9 5h-5.8zM280.1 287v3.4M350.1 287v3.4"/>
</g>
<g fill="none" stroke="#000" stroke-width=".51">
<path d="M269.8 249.5h40.3M270.1 242h140v45h-140zM270.1 257h140M303.2 257v16M310.1 242v15M350.1 257v30M390.1 257v12M270.1 265h33.1M270.1 273h80M350.1 269h60M350.1 263h60M350.1 280.5h60"/>
<path d="M370.1 280.5v6.5M390.1 280.5v6.5"/>
</g>
<path d="M90.8 56.6l.9 .1-.8 2.4zM55.7 76.6l1.6 1.9-2.2-1.2zM163.3 157.7l1.7-1.4v.8zM189.2 142.4l1.8-.6-1.8 1.4zM227.1 182.5l1-.3 .1 2.5zM128.1 263l1.8 .6v.8zM154 277.5l1.8 1.5-1.8-.7z" fill="#000"/>
<path d="M191 129.2v15.2M163.3 157.7l1.7-1.4v.8zM163.3 145.2v15.1M189.2 142.4l1.8-.6-1.8 1.4zM191 141.8l-27.7 15.9M128.1 254.8v10.8M128.1 263l1.8 .6v.8zM128.1 263l27.7 16M154 277.5l1.8 1.5-1.8-.7zM155.8 270.8v10.8" fill="none" stroke="#000" stroke-width=".24"/>
<text font-size="4.7" x="117.8" y="179.5">Sin CD-IND-31-CINCL-01:</text>
<g font-size="4.2">
<text x="34" y="9.6">6</text>
<text x="104" y="9.6">5</text>
<text x="174" y="9.6">4</text>
<text x="244" y="9.6">3</text>
<text x="314" y="9.6">2</text>
<text x="384" y="9.6">1</text>
<text x="6.8" y="38.7">D</text>
<text x="410.6" y="38.7">D</text>
<text x="7" y="112.9">C</text>
<text x="410.8" y="112.9">C</text>
<text x="7" y="187.1">B</text>
<text x="410.8" y="187.1">B</text>
<text x="7" y="261.4">A</text>
<text x="410.8" y="261.4">A</text>
<text x="34" y="290.4">6</text>
<text x="104" y="290.4">5</text>
<text x="174" y="290.4">4</text>
<text x="244" y="290.4">3</text>
<text x="314" y="290.4">2</text>
<text x="384" y="290.4">1</text>
</g>
<g font-size="3.9">
<text x="102" y="39.3">Sin cordón</text>
<text x="19.8" y="64.1">Sin cordón</text>
<text x="201.3" y="163.7">Sin cordón</text>
<text x="358.5" y="275">CD-IND-31-CSSM-01-MET02</text>
<text x="358.5" y="279.4">2886</text>
</g>
<g font-size="3.1">
<text x="312.7" y="246.8">Tolerancias para dimensiones lineales y angulares sin indicación individual</text>
<text x="312.7" y="250.4">de tolerancia, según ISO 2768-1:1989</text>
<text x="312.7" y="254">Zonas de rugosidad no especificada, Ra 3.2</text>
<text x="357.9" y="286.4">02</text>
<text x="377.7" y="285.6">A3</text>
<text x="397" y="285.9">2 /5</text>
</g>
<g font-size="2.4">
<text x="271.2" y="244.4">MATERIAL:</text>
<text x="271.3" y="252">ACABADO SUPERFICIAL:</text>
<text x="271.4" y="247.9">Steel, Mild</text>
<text x="271.3" y="254.6">Negro satinado liso</text>
<text x="271.2" y="259.7">SCALE:</text>
<text x="350.6" y="260.8">DRAWN: Sergio Torremocha</text>
<text x="391.2" y="260.6">26/08/2016</text>
<text x="350.6" y="267">CHECKED:</text>
<text x="350.6" y="271.4">DWG NO:</text>
<text x="350.8" y="276.9">Id. Ref:</text>
<text x="350.8" y="282.8">REV</text>
<text x="371.2" y="282.9">SIZE</text>
<text x="390.9" y="282.9">SHEET</text>
</g>
</svg>
